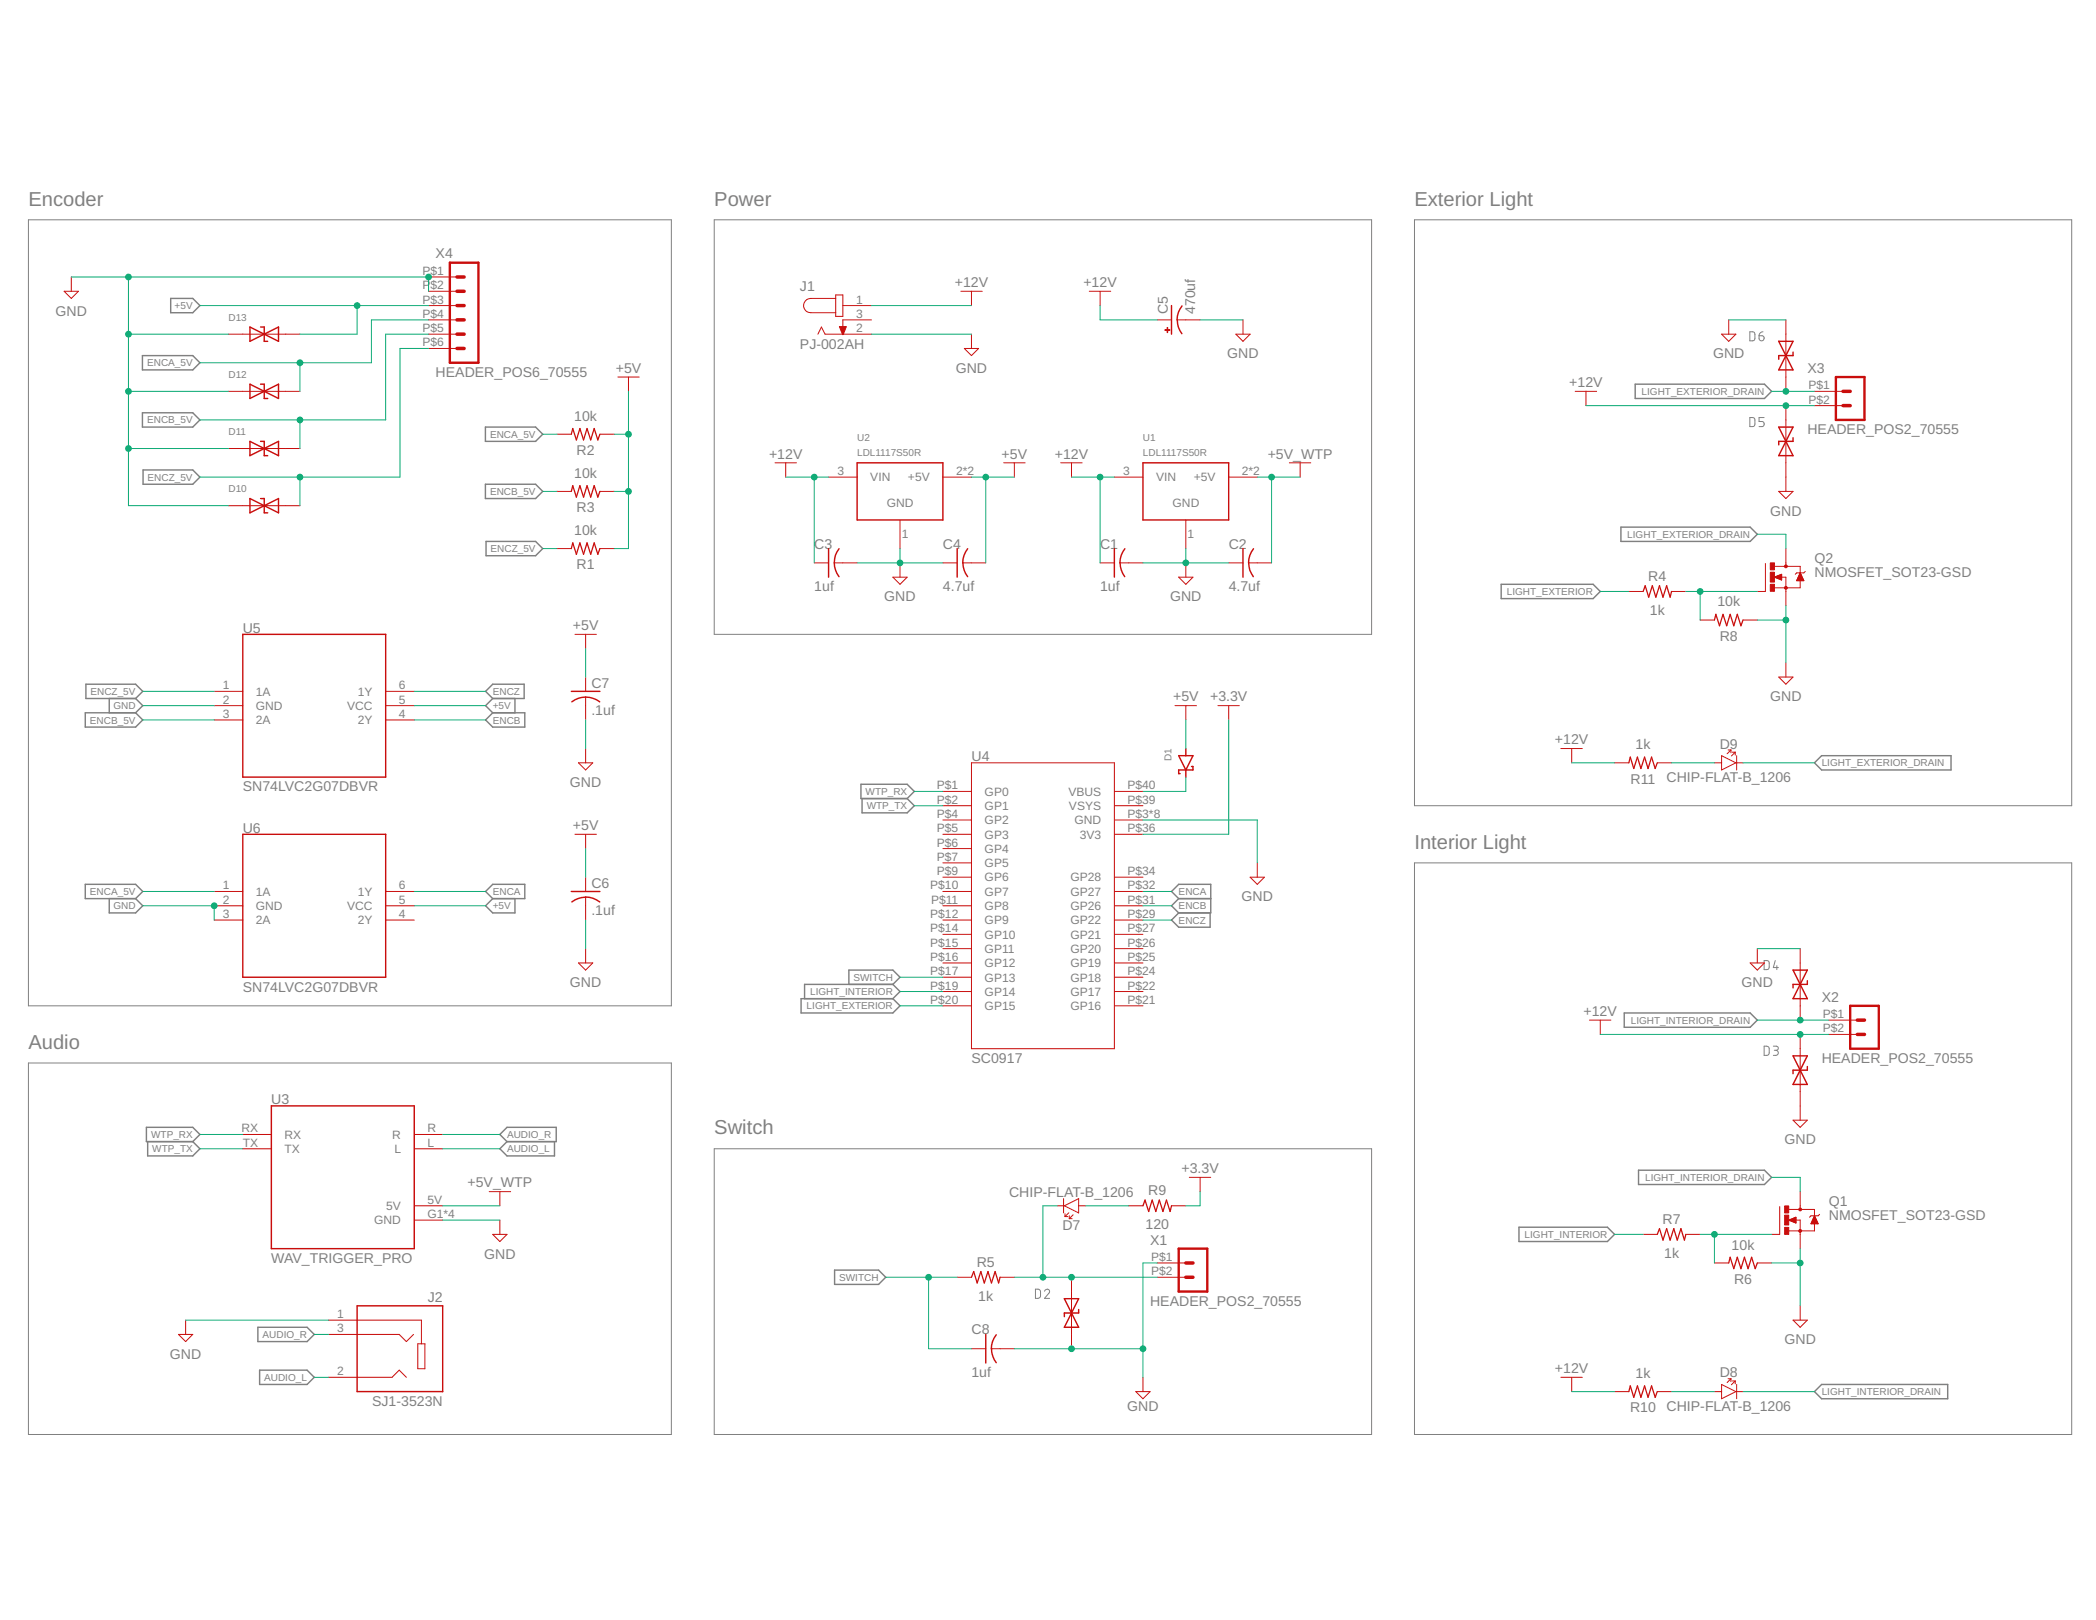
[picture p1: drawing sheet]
<svg xmlns="http://www.w3.org/2000/svg" width="279mm" height="216mm" viewBox="0 0 279 216" stroke-linecap="round" stroke-linejoin="round" font-family="sans-serif">
<g fill="none" stroke="#808080" stroke-width=".13">
<path d="M3.8 29.3h85.7v104.7h-85.7zM95.2 29.3h87.6v55.2h-87.6zM188.6 29.3h87.6v78.1h-87.6zM233.3 44.2h.3a.3 .3 0 0 1 .3 .4v.5a.3 .3 0 0 1-.3 .3h-.3zM233.3 55.6h.3a.3 .3 0 0 1 .3 .4v.5a.3 .3 0 0 1-.3 .4h-.3zM234.5 44.7h.4a.34 .34 0 0 1 .3 .4 .34 .34 0 0 1-.4 .3 .34 .34 0 0 1-.3-.3zM235 44.2l-.4 .2-.1 .3M235.2 55.6h-.7v.6h.4a.34 .34 0 0 1 .3 .3 .34 .34 0 0 1-.3 .4h-.4M188.6 115h87.6v76.2h-87.6zM235.2 139.4h.3a.33 .33 0 0 1 .3 .4v.5a.33 .33 0 0 1-.3 .4h-.3zM235.2 128h.3a.3 .3 0 0 1 .3 .4v.5a.3 .3 0 0 1-.3 .3h-.3zM236.4 139.4h.4a.28 .28 0 0 1 .3 .3 .28 .28 0 0 1-.3 .3h-.3"/>
<path d="M236.6 128l-.2 .9h.7M236.7 140a.34 .34 0 0 1 .4 .3 .34 .34 0 0 1-.4 .4h-.3M236.9 128.7v.5M3.8 141.7h85.7v49.5h-85.7zM95.2 153.1h87.6v38.1h-87.6zM138 171.8l.6 .1a1.03 1.03 0 0 1 .1 .9 .58 .58 0 0 1-.7 .2zM139.2 172.1a.33 .33 0 0 1 .5-.3 .33 .33 0 0 1 .1 .6l-.6 .6h.7"/>
</g>
<g fill="none" stroke="#808080" stroke-width=".19">
<path d="M22.8 39.8h2.9l.9 .9-.9 1h-2.9zM19 47.4h6.7l.9 .9-.9 1h-6.7zM19 55h6.7l.9 1-.9 .9h-6.7zM64.7 56.9h6.7l.9 1-.9 .9h-6.7zM218 51.2h17.2l1 1-1 .9h-17.2zM19.1 62.6h6.6l.9 1-.9 .9h-6.6zM64.7 64.5h6.7l.9 1-.9 .9h-6.7zM64.8 72.2h6.6l.9 .9-.9 1h-6.6zM200.1 77.9h12.3l.9 .9-.9 1h-12.3zM216.1 70.3h17.2l1 .9-1 1h-17.2zM11.4 95h6.7l.9 .9-.9 1h-6.7zM11.5 91.2h6.6l.9 .9-.9 1h-6.6z"/>
<path d="M14.6 93.1v1.9M18.1 93.1l.9 .9-.9 1M64.7 92.1l1-.9h4.2v1.9h-4.2zM65.7 95h4.3v1.9h-4.3l-1-1zM65.7 93.1l-1 .9 1 1M68.6 93.1v1.9M11.4 117.9h6.7l.9 .9-.9 1h-6.7zM14.6 119.8v1.9h3.5l.9-1-.9-.9M64.7 118.8l1-.9h4.3v1.9h-4.3zM65.7 119.8l-1 .9 1 1h2.9v-1.9M114.8 104.5h6.1l1 1-1 .9h-6.1zM114.9 106.4v1.9h6l1-.9-1-1"/>
<path d="M157.1 119.8l-.9-1 .9-.9h4.3v3.8h-4.3M157.1 119.8h4.3M157.1 119.8l-.9 .9 .9 1M241.9 101.7l.9-1h17.3v1.9h-17.3zM106.8 133.1h12.2l1 .9-1 1h-12.2zM113.2 131.2v-1.9h5.8l1 .9-1 1M119 131.2h-11.7v1.9M119 131.2l1 .9-1 1M157.1 121.7l-.9 .9 .9 1h4.2v-1.9M216.5 135h16.8l1 1-1 .9h-16.8zM19.5 150.2h6.2l.9 1-.9 .9h-6.2zM19.7 152.1v2h6l.9-1-.9-1"/>
<path d="M66.6 151.2l1-1h6.5v1.9h-6.5zM67.6 152.1l-1 1 1 1h6.3v-2M218.4 156h16.8l1 .9-1 1h-16.8zM34.4 176.9h6.5l1 .9-1 1h-6.5zM111.3 169.3h5.8l1 .9-1 1h-5.8zM202.5 163.6h11.8l.9 .9-.9 1h-11.8zM34.6 182.6h6.3l1 1-1 .9h-6.3zM242.8 184.5h16.8v1.9h-16.8l-.9-.9z"/>
</g>
<g fill="none" stroke="#c90d0c" stroke-width=".13">
<path d="M8.6 38.8h1.9l-1 1zM9.5 36.9v1.9M57.1 36.9h3.8M57.1 38.8h3.8M111.4 39.8h-3.3a.95 .95 0 0 0-1 .9 .95 .95 0 0 0 1 1h3.3M111.4 39.3h1v2.9h-1zM128.1 38.8h2.8M129.5 38.8v1.9M145.2 38.8h2.9M146.6 38.8v1.9M30.5 52.2h9.5M30.5 59.8h9.5"/>
<path d="M30.5 44.5h9.5M57.1 44.5h3.8M57.1 40.7h3.8M57.1 42.6h3.8M57.1 46.4h3.8M74.3 57.9h1.9M80 57.9h1.9M82.4 50.2h2.8M83.8 50.2v2M109 44.5l.5-.9 .5 .9h6.2M112.4 40.7h3.8M116.2 42.6h-3.8v1.9"/>
<path d="M128.5 46.4h2l-1 1zM129.5 44.5v1.9M154.3 42.6h1.9M156.9 42.6h3.1M164.7 44.5h1.9l-.9 1zM165.7 42.6v1.9M210 52.2h2.8M211.4 52.2v1.9M229.5 44.5h1.9l-1 1zM230.4 42.6v1.9M238.1 42.6v9.6M238.1 54.1v11.4"/>
<path d="M241.9 52.2h3.8M241.9 54.1h3.8M30.5 67.4h9.5M74.3 65.5h1.9M74.3 73.1h1.9M80 65.5h1.9M80 73.1h1.9M103.3 61.7h2.9M104.7 61.7v1.9M108.5 75h1.9M110.4 63.6h3.9M111.2 75h3.1"/>
<path d="M119 76.9h1.9l-.9 1zM120 69.3v3.8M120 75v1.9M125.7 75h1.9M125.7 63.6h3.8M128.4 75h3M133.8 61.7h2.9M135.2 61.7v1.9M141.4 61.7h2.9M142.8 61.7v1.9M146.6 75h1.9M148.5 63.6h3.9"/>
<path d="M149.3 75h3.1M157.1 76.9h1.9l-.9 1zM158.1 69.3v3.8M158.1 75v1.9M163.8 75h1.9M163.8 63.6h3.8M166.5 75h3M171.9 61.7h2.8M173.3 61.7v1.9M217.1 78.8h1.9M222.8 78.8h1.9M235.3 75.1v3.7h-1"/>
<path d="M236.5 76.9l1-.4v.8zM236.6 75.5h3.4v2.8h-3.5M237.1 65.5h1.9l-.9 .9zM237.4 76.9h.7v3.8M238.1 73.1v2.4M240 76.3l.5 1.1h-1zM240.6 76.2l-.1 .1h-1l-.2 .2M28.6 94h3.8M28.6 92.1h3.8M28.6 95.9h3.8M51.4 94h3.8M51.4 92.1h3.8"/>
<path d="M51.4 95.9h3.8M76.6 84.5h2.9M78.1 84.5v1.9M78.1 90.2v1.9M78.1 92.9v3M78.1 99.8v1.9M156.6 94h2.9M158.1 94v1.9M162.3 94h2.9M163.8 94v1.9M208.1 99.8h2.8M209.5 99.8v1.9"/>
<path d="M226.6 82.6h1.9M230.4 99.9h.3M230.7 99.9v.4M230.7 99.9l-.5 .6M232.3 82.6h2M237.1 90.2h1.9l-.9 1zM238.1 88.3v1.9M28.6 118.8h3.8M51.4 118.8h3.8M76.6 111.2h2.9M77.1 101.7h1.9l-.9 .9zM78.1 111.2v1.9"/>
<path d="M78.1 116.9v1.9M78.1 119.6v3M125.7 105.5h3.8M125.7 107.4h3.8M125.7 109.3h3.8M125.7 111.2h3.8M125.7 113.1h3.8M125.7 115h3.8M125.7 116.9h3.8M125.7 118.8h3.8M129.5 101.7h19v38.1h-19zM148.5 105.5h3.9"/>
<path d="M148.5 107.4h3.9M148.5 109.3h3.9M148.5 111.2h3.9M148.5 116.9h3.9M148.5 118.8h3.9M166.6 116.9h2l-1 1zM167.6 115v1.9M215.2 101.7h1.9M220.9 101.7h1.9M228.5 101.7h1M229.5 100.7l1.9 1-1.9 .9zM230.9 100.2h.4"/>
<path d="M231.3 100.2v.4M231.3 100.2l-.5 .6M231.4 101.7h.9M231.5 100.7v1.9M28.6 120.7h3.8M28.6 122.6h3.8M51.4 120.7h3.8M51.4 122.6h3.8M77.1 128.3h1.9l-.9 1zM78.1 126.4v1.9M125.7 120.7h3.8M125.7 122.6h3.8"/>
<path d="M125.7 124.5h3.8M125.7 126.4h3.8M125.7 128.3h3.8M125.7 130.2h3.8M125.7 132.1h3.8M125.7 134h3.8M148.5 120.7h3.9M148.5 122.6h3.9M148.5 124.5h3.9M148.5 126.4h3.9M148.5 128.3h3.9M148.5 130.2h3.9"/>
<path d="M148.5 132.1h3.9M148.5 134h3.9M211.9 136h2.8M213.3 136v1.9M233.3 128.3h1.9l-.9 1zM234.3 126.4v1.9M240 126.4v9.6M240 137.9v11.4M243.8 136h3.8M243.8 137.9h3.8M32.4 153.1h3.8M32.4 151.2h3.8"/>
<path d="M55.2 153.1h3.8M55.2 151.2h3.8M65.2 158.8h2.9M66.6 158.8v1.9M141.8 159.7v1.9M158.5 156.9h2.9M160 156.9v1.9M239 149.3h1.9l-.9 .9zM240 158.8v2.4M23.8 177.8h1.9l-1 1zM24.7 175.9v1.9M43.8 175.9h12.4v3.2"/>
<path d="M43.8 177.8h9.4l1 1 .9-1M55.2 162.6h3.8M55.2 160.7h3.8M55.7 179.1h.9v3.3h-.9zM65.7 164.5h1.9l-1 1zM66.6 162.6v1.9M127.6 170.2h1.9M129.5 179.7h1.9M132.2 179.7h3M133.3 170.2h1.9M140.9 160.7h1M141.9 160.7l1.9-1v1.9z"/>
<path d="M142 161.8v.3M142 162.1h.3M142.5 161.6l-.5 .5M142.5 162v.4M142.5 162.4h.4M142.8 170.2v9.5M143 161.9l-.5 .5M143.8 160.7h.9M150.5 160.7h1.9M154.3 168.3h3.8M154.3 170.2h3.8M156.2 160.7h1.9"/>
<path d="M219 164.5h1.9M224.7 164.5h1.9M228.5 168.3h1.9M234.3 168.3h1.9M237.2 160.8v3.7h-1M238.4 162.6l1-.4v.8zM238.5 161.2h3.4v2.8h-3.5M239 175.9h1.9l-.9 1zM239.3 162.6h.7v3.8M240 174v1.9M241.9 162l.5 1.1h-1zM242.5 161.8l-.1 .2h-1l-.2 .2"/>
<path d="M43.8 183.6h8.5l.9-1 1 1M151.4 185.5h1.9l-.9 .9zM152.4 183.6v1.9M208.1 183.6h2.8M209.5 183.6v1.9M215.2 185.5h1.9M220.9 185.5h1.9M228.5 185.5h1M229.5 184.5l1.9 1-1.9 .9zM230.4 183.7h.3M230.7 183.7v.4M230.7 183.7l-.5 .6"/>
<path d="M230.9 184h.4M231.3 184v.4M231.3 184l-.5 .6M231.4 185.5h.9M231.5 184.5v1.9"/>
</g>
<g fill="none" stroke="#c90d0c" stroke-width=".19">
<path d="M33.3 51.2l3.8 1.9v-1.9l-3.8 1.9zM33.3 43.6v1.9l3.8-1.9v1.9zM33.3 58.8v1.9l3.8-1.9v1.9zM34.7 51.2h.5v1.9h.5M34.7 43.6h.5v1.9h.5M34.7 58.8h.5v1.9h.5M156.2 40.7v3.8M156.9 42.6a2.9 2.9 0 0 0 .6 1.9M157.6 40.8a2.94 2.94 0 0 0-.7 1.8M237.1 56.9h1.9l-1.9 3.8h1.9zM237.1 45.5h1.9l-1.9 3.8h1.9zM239 58.3v.5h-1.9v.5"/>
<path d="M239 46.9v.5h-1.9v.5M33.3 66.4v1.9l3.8-1.9v1.9zM34.7 66.4h.5v1.9h.5M110.4 73.1v3.8M111.8 73.1a3 3 0 0 0 0 3.8M114.3 61.7h11.4v7.6h-11.4zM127.6 73.1v3.8M128.4 75a3.1 3.1 0 0 0 .6 1.9M129 73.1a3.1 3.1 0 0 0-.7 1.9M148.5 73.1v3.8M149.9 73.1a3 3 0 0 0 0 3.8M152.4 61.7h11.4v7.6h-11.4z"/>
<path d="M165.7 73.1v3.8M166.5 75a2.9 2.9 0 0 0 .6 1.9M167.1 73.1a3.1 3.1 0 0 0-.7 1.9M32.4 84.5h19v19.1h-19zM76.2 92.1h3.8M76.2 93.5a3 3 0 0 1 3.7 0M158.1 99.8v.9M32.4 111.2h19v19h-19zM76.2 118.8h3.8M78.1 119.5a3.1 3.1 0 0 1 1.8 .7M78.1 119.6a3.1 3.1 0 0 0-1.9 .6M157.1 100.7h1.9l-.9 1.9z"/>
<path d="M158.1 102.6v1M158.8 102.2h.2v.4h-1.9v.5h.2M239 129.3l1.9 3.8h-1.9l1.9-3.8zM240.9 130.7v.5h-1.9v.5M36.2 147.4h19v19h-19zM239 140.7l1.9 3.8h-1.9l1.9-3.8zM240.9 142.1v.5h-1.9v.5M47.6 174h11.4v11.5h-11.4zM131.4 177.8v3.9M132.2 179.7a3.2 3.2 0 0 0 .6 1.9M132.8 177.9a3.1 3.1 0 0 0-.7 1.8M141.9 173.1l1.9 3.8h-1.9l1.9-3.8z"/>
<path d="M143.8 174.5v.5h-1.9v.5"/>
</g>
<path d="M60 35h3.8v13.3h-3.8zM244.7 50.2h3.8v5.8h-3.8zM246.6 134h3.8v5.8h-3.8zM157.1 166.4h3.8v5.7h-3.8z" fill="none" stroke="#c90d0c" stroke-width=".32"/>
<path d="M60.9 38.8h1M60.9 36.9h1M60.9 42.6h1M60.9 44.5h1M60.9 40.7h1M60.9 46.4h1M245.7 52.2h.9M245.7 54.1h.9M247.6 136h.9M247.6 137.9h.9M158.1 168.3h.9M158.1 170.2h.9" fill="none" stroke="#c90d0c" stroke-width=".47"/>
<path d="M76.2 57.9l.1-.8 .5 1.5 .5-1.5 .5 1.5 .5-1.5 .4 1.5 .5-1.5 .5 1.5 .3-.7M76.2 65.5l.1-.8 .5 1.6 .5-1.6 .5 1.6 .5-1.6 .4 1.6 .5-1.6 .5 1.6 .3-.8M76.2 73.1l.1-.8 .5 1.6 .5-1.6 .5 1.6 .5-1.6 .4 1.6 .5-1.6 .5 1.6 .3-.8M219 78.8l.3-.7 .5 1.5 .5-1.5 .4 1.5 .5-1.5 .5 1.5 .5-1.5 .4 1.5 .2-.8M228.5 82.6l.2-.7 .5 1.5 .5-1.5 .5 1.5 .4-1.5 .5 1.5 .5-1.5 .5 1.5 .2-.8M217.1 101.7l.2-.8 .5 1.5 .5-1.5 .4 1.5 .5-1.5 .5 1.5 .5-1.5 .4 1.5 .3-.7M129.5 170.2l.3-.7 .5 1.5 .4-1.5 .5 1.5 .5-1.5 .5 1.5 .5-1.5 .4 1.5 .2-.8M152.4 160.7l.2-.8 .5 1.6 .5-1.6 .5 1.6 .4-1.6 .5 1.6 .5-1.6 .5 1.6 .2-.8M220.9 164.5l.3-.8 .5 1.6 .5-1.6 .4 1.6 .5-1.6 .5 1.6 .5-1.6 .4 1.6 .2-.8M230.4 168.3l.2-.7 .5 1.5 .5-1.5 .5 1.5 .4-1.5 .5 1.5 .5-1.5 .5 1.5 .3-.8M217.1 185.5l.2-.8 .5 1.5 .5-1.5 .4 1.5 .5-1.5 .5 1.5 .5-1.5 .4 1.5 .3-.7" fill="none" stroke="#c90d0c" stroke-width=".17"/>
<g fill="#c90d0c" stroke="#c90d0c" stroke-width=".13">
<path d="M238.5 162.6l.9-.4v.8z"/>
<path d="M241.9 162l.5 1.1h-1z"/>
<path d="M236.5 76.9l1-.4v.8z"/>
<path d="M240 76.3l.5 1.1h-1z"/>
<path d="M111.9 43.5h.9l-.4 1.1h-.1z" fill-rule="evenodd"/>
<circle cx="240" cy="164" r=".19"/>
<circle cx="240" cy="161.2" r=".19"/>
<circle cx="238.1" cy="78.3" r=".19"/>
<circle cx="238.1" cy="75.5" r=".19"/>
</g>
<g fill="#c90d0c" stroke="#c90d0c" stroke-width=".13">
<path d="M237.9 163.6h.5v.9h-.5z"/>
<path d="M237.9 160.7h.5v.9h-.5z"/>
<path d="M237.9 161.9h.5v1.4h-.5z"/>
<path d="M236 77.9h.5v.9h-.5z"/>
<path d="M236 75h.5v.9h-.5z"/>
<path d="M236 76.3h.5v1.3h-.5z"/>
<path d="M155.6 43.6h.1v.7h-.1z"/>
<path d="M155.3 43.9h.7v.1h-.7z"/>
</g>
<g fill="none" stroke="#0dab76" stroke-width=".13">
<path d="M9.5 36.9h47.6v1.9M17.1 36.9v30.5h13.4M17.1 52.2h13.4M17.1 59.8h13.4M17.1 44.5h13.4M26.6 40.7h30.5M40 48.3v3.9M40 56v3.8M47.6 40.7v3.8h-7.6M57.1 44.5h-5.7v11.5h-24.8M57.1 42.6h-7.6v5.7h-22.9M57.1 46.4h-3.8v17.2h-26.7"/>
<path d="M72.3 57.9h2M81.9 57.9h1.9M83.8 52.2v20.9h-1.9M116.2 44.5h13.3M116.2 40.7h13.3M146.6 40.7v1.9h7.7M160 42.6h5.7M211.4 54.1h30.5M230.4 42.6h7.7M236.2 52.2h5.7M40 63.6v3.8M72.3 73.1h2"/>
<path d="M72.3 65.5h2M81.9 65.5h1.9M104.7 63.6h5.7M108.5 63.6v11.4M114.3 75h11.4M120 73.1v1.9M129.5 63.6h5.7M131.4 63.6v11.4M142.8 63.6h5.7M146.6 63.6v11.4M152.4 75h11.4M158.1 73.1v1.9"/>
<path d="M167.6 63.6h5.7M169.5 63.6v11.4M213.3 78.8h3.8M224.7 78.8h9.6M226.6 78.8v3.8M234.3 71.2h3.8v1.9M19 94h9.6M19 95.9h9.6M19 92.1h9.6M55.2 94h9.5M55.2 95.9h9.5M55.2 92.1h9.5"/>
<path d="M78.1 86.4v3.8M78.1 95.9v3.9M158.1 95.9v3.9M163.8 95.9v15.3h-11.4M234.3 82.6h3.8M238.1 80.7v7.6M19 118.8h9.6M55.2 118.8h9.5M78.1 113.1v3.8M121.9 107.4h3.8M121.9 105.5h3.8M152.4 109.3h15.2v5.7"/>
<path d="M152.4 118.8h3.8M158.1 103.6v1.9h-5.7M209.5 101.7h5.7M222.8 101.7h5.7M232.3 101.7h9.6M19 120.7h9.6v1.9M55.2 120.7h9.5M78.1 122.6v3.8M120 130.2h5.7M120 132.1h5.7M120 134h5.7M152.4 120.7h3.8"/>
<path d="M152.4 122.6h3.8M213.3 137.9h30.5M234.3 126.4h5.7M234.3 136h9.5M26.6 153.1h5.8M26.6 151.2h5.8M59 153.1h7.6M59 151.2h7.6M160 158.8v1.9h-1.9M236.2 156.9h3.8v1.9M24.7 175.9h19.1M41.9 177.8h1.9"/>
<path d="M59 162.6h7.6M59 160.7h7.6M118.1 170.2h9.5M123.8 170.2v9.5h5.7M135.2 179.7h17.2M135.2 170.2h19.1M140.9 160.7h-1.9v9.5M144.7 160.7h5.8M154.3 168.3h-1.9v15.3M215.2 164.5h3.8M226.6 164.5h9.6M228.5 164.5v3.8"/>
<path d="M236.2 168.3h3.8M240 166.4v7.6M41.9 183.6h1.9M209.5 185.5h5.7M222.8 185.5h5.7M232.3 185.5h9.6"/>
</g>
<g fill="#0dab76" stroke="#0dab76" stroke-width=".13">
<circle cx="57.1" cy="36.9" r=".38"/>
<circle cx="17.1" cy="36.9" r=".38"/>
<circle cx="17.1" cy="44.5" r=".38"/>
<circle cx="17.1" cy="52.2" r=".38"/>
<circle cx="17.1" cy="59.8" r=".38"/>
<circle cx="240" cy="168.3" r=".38"/>
<circle cx="238.1" cy="82.6" r=".38"/>
<circle cx="158.1" cy="75" r=".38"/>
<circle cx="120" cy="75" r=".38"/>
<circle cx="28.6" cy="120.7" r=".38"/>
<circle cx="142.8" cy="179.7" r=".38"/>
<circle cx="152.4" cy="179.7" r=".38"/>
<circle cx="47.6" cy="40.7" r=".38"/>
<circle cx="83.8" cy="65.5" r=".38"/>
<circle cx="83.8" cy="57.9" r=".38"/>
<circle cx="131.4" cy="63.6" r=".38"/>
<circle cx="123.8" cy="170.2" r=".38"/>
<circle cx="40" cy="48.3" r=".38"/>
<circle cx="40" cy="56" r=".38"/>
<circle cx="40" cy="63.6" r=".38"/>
<circle cx="240" cy="136" r=".38"/>
<circle cx="228.5" cy="164.5" r=".38"/>
<circle cx="226.6" cy="78.8" r=".38"/>
<circle cx="238.1" cy="52.2" r=".38"/>
<circle cx="240" cy="137.9" r=".38"/>
<circle cx="238.1" cy="54.1" r=".38"/>
<circle cx="146.6" cy="63.6" r=".38"/>
<circle cx="108.5" cy="63.6" r=".38"/>
<circle cx="169.5" cy="63.6" r=".38"/>
<circle cx="142.8" cy="170.2" r=".38"/>
<circle cx="139" cy="170.2" r=".38"/>
</g>
<g font-size="2.7" fill="#808080">
<text x="3.8" y="27.4">Encoder</text>
<text x="95.2" y="27.4">Power</text>
<text x="188.5" y="27.4">Exterior Light</text>
<text x="188.5" y="113.1">Interior Light</text>
<text x="3.8" y="139.8">Audio</text>
<text x="95.2" y="151.2">Switch</text>
</g>
<g font-size="1.9" fill="#808080">
<text x="58.1" y="34.4">X4</text>
<text x="106.6" y="38.8">J1</text>
<text x="127.3" y="38.3">+12V</text>
<text x="144.4" y="38.3">+12V</text>
<text x="155.7" y="41.9" transform="rotate(-90 155.7 41.9)">C5</text>
<text x="159.3" y="41.9" transform="rotate(-90 159.3 41.9)">470uf</text>
<text x="7.4" y="42.1">GND</text>
<text x="106.6" y="46.4">PJ-002AH</text>
<text x="163.6" y="47.8">GND</text>
<text x="228.4" y="47.8">GND</text>
<text x="58.1" y="50.2">HEADER_POS6_70555</text>
<text x="82.1" y="49.7">+5V</text>
<text x="127.4" y="49.7">GND</text>
<text x="209.2" y="51.6">+12V</text>
<text x="240.9" y="49.8">X3</text>
<text x="76.5" y="56.1">10k</text>
<text x="240.9" y="57.9">HEADER_POS2_70555</text>
<text x="76.5" y="63.7">10k</text>
<text x="76.9" y="60.6">R2</text>
<text x="102.5" y="61.1">+12V</text>
<text x="133.5" y="61.1">+5V</text>
<text x="140.6" y="61.1">+12V</text>
<text x="169" y="61.1">+5V_WTP</text>
<text x="76.5" y="71.3">10k</text>
<text x="76.9" y="68.2">R3</text>
<text x="236" y="68.7">GND</text>
<text x="76.9" y="75.9">R1</text>
<text x="108.5" y="73.1">C3</text>
<text x="125.7" y="73.1">C4</text>
<text x="146.6" y="73.1">C1</text>
<text x="163.8" y="73.1">C2</text>
<text x="219.7" y="77.4">R4</text>
<text x="241.9" y="76.9">NMOSFET_SOT23-GSD</text>
<text x="241.9" y="75">Q2</text>
<text x="76.4" y="84">+5V</text>
<text x="108.5" y="78.8">1uf</text>
<text x="117.9" y="80.1">GND</text>
<text x="125.7" y="78.8">4.7uf</text>
<text x="146.6" y="78.8">1uf</text>
<text x="156" y="80.1">GND</text>
<text x="163.8" y="78.8">4.7uf</text>
<text x="219.9" y="81.9">1k</text>
<text x="228.9" y="80.8">10k</text>
<text x="32.4" y="84.3">U5</text>
<text x="229.2" y="85.4">R8</text>
<text x="78.8" y="95.3">.1uf</text>
<text x="78.8" y="91.7">C7</text>
<text x="156.4" y="93.5">+5V</text>
<text x="161.3" y="93.5">+3.3V</text>
<text x="236" y="93.5">GND</text>
<text x="129.5" y="101.5">U4</text>
<text x="207.3" y="99.2">+12V</text>
<text x="218" y="99.9">1k</text>
<text x="229.2" y="99.8">D9</text>
<text x="32.4" y="105.5">SN74LVC2G07DBVR</text>
<text x="76" y="104.9">GND</text>
<text x="217.3" y="104.4">R11</text>
<text x="222.2" y="104.2">CHIP-FLAT-B_1206</text>
<text x="32.4" y="111">U6</text>
<text x="76.4" y="110.6">+5V</text>
<text x="78.8" y="118.3">C6</text>
<text x="78.8" y="122">.1uf</text>
<text x="165.5" y="120.1">GND</text>
<text x="76" y="131.6">GND</text>
<text x="232.2" y="131.6">GND</text>
<text x="32.4" y="132.1">SN74LVC2G07DBVR</text>
<text x="211.1" y="135.4">+12V</text>
<text x="242.8" y="133.6">X2</text>
<text x="129.5" y="141.7">SC0917</text>
<text x="242.8" y="141.7">HEADER_POS2_70555</text>
<text x="36.2" y="147.2">U3</text>
<text x="237.9" y="152.5">GND</text>
<text x="62.3" y="158.2">+5V_WTP</text>
<text x="134.5" y="159.5">CHIP-FLAT-B_1206</text>
<text x="153.1" y="159.3">R9</text>
<text x="157.5" y="156.3">+3.3V</text>
<text x="243.8" y="160.7">Q1</text>
<text x="64.5" y="167.8">GND</text>
<text x="141.6" y="163.9">D7</text>
<text x="152.7" y="163.8">120</text>
<text x="153.3" y="165.9">X1</text>
<text x="221.6" y="163.1">R7</text>
<text x="221.8" y="167.6">1k</text>
<text x="230.8" y="166.5">10k</text>
<text x="243.8" y="162.6">NMOSFET_SOT23-GSD</text>
<text x="36.2" y="168.3">WAV_TRIGGER_PRO</text>
<text x="57" y="173.5">J2</text>
<text x="130.2" y="168.8">R5</text>
<text x="130.4" y="173.4">1k</text>
<text x="231.1" y="171.1">R6</text>
<text x="129.5" y="177.8">C8</text>
<text x="153.3" y="174">HEADER_POS2_70555</text>
<text x="237.9" y="179.2">GND</text>
<text x="22.6" y="181.1">GND</text>
<text x="129.5" y="183.6">1uf</text>
<text x="207.3" y="183">+12V</text>
<text x="218" y="183.7">1k</text>
<text x="229.2" y="183.6">D8</text>
<text x="49.6" y="187.4">SJ1-3523N</text>
<text x="150.3" y="188">GND</text>
<text x="217.3" y="188.2">R10</text>
<text x="222.2" y="188">CHIP-FLAT-B_1206</text>
</g>
<g font-size="1.6" fill="#808080">
<text x="56.3" y="36.7">P$1</text>
<text x="56.3" y="38.6">P$2</text>
<text x="56.3" y="40.5">P$3</text>
<text x="114.1" y="40.5">1</text>
<text x="56.3" y="42.4">P$4</text>
<text x="56.3" y="44.3">P$5</text>
<text x="56.3" y="46.2">P$6</text>
<text x="114.1" y="42.4">3</text>
<text x="114.1" y="44.3">2</text>
<text x="241.1" y="51.9">P$1</text>
<text x="241.1" y="53.8">P$2</text>
<text x="111.6" y="63.3">3</text>
<text x="116" y="64.2">VIN</text>
<text x="121" y="64.2">+5V</text>
<text x="127.4" y="63.3">2*2</text>
<text x="149.7" y="63.3">3</text>
<text x="154.1" y="64.2">VIN</text>
<text x="159.1" y="64.2">+5V</text>
<text x="165.5" y="63.3">2*2</text>
<text x="118.2" y="67.5">GND</text>
<text x="120.2" y="71.7">1</text>
<text x="156.3" y="67.5">GND</text>
<text x="158.3" y="71.7">1</text>
<text x="29.7" y="91.9">1</text>
<text x="29.7" y="93.8">2</text>
<text x="29.7" y="95.7">3</text>
<text x="34.1" y="92.7">1A</text>
<text x="34.1" y="94.6">GND</text>
<text x="46.3" y="94.6">VCC</text>
<text x="47.7" y="92.7">1Y</text>
<text x="53.2" y="95.7">4</text>
<text x="53.2" y="93.8">5</text>
<text x="53.2" y="91.9">6</text>
<text x="34.1" y="96.5">2A</text>
<text x="47.7" y="96.5">2Y</text>
<text x="124.9" y="105.2">P$1</text>
<text x="124.9" y="107.1">P$2</text>
<text x="131.3" y="106">GP0</text>
<text x="131.3" y="108">GP1</text>
<text x="142.4" y="106.1">VBUS</text>
<text x="142.5" y="108">VSYS</text>
<text x="150.3" y="107.1">P$39</text>
<text x="150.3" y="105.2">P$40</text>
<text x="124.9" y="109">P$4</text>
<text x="124.9" y="110.9">P$5</text>
<text x="124.9" y="112.8">P$6</text>
<text x="131.3" y="109.9">GP2</text>
<text x="131.3" y="111.8">GP3</text>
<text x="131.3" y="113.7">GP4</text>
<text x="143.2" y="109.9">GND</text>
<text x="143.9" y="111.8">3V3</text>
<text x="150.3" y="110.9">P$36</text>
<text x="150.3" y="109">P$3*8</text>
<text x="29.7" y="118.5">1</text>
<text x="34.1" y="119.4">1A</text>
<text x="47.7" y="119.4">1Y</text>
<text x="53.2" y="118.5">6</text>
<text x="124" y="118.5">P$10</text>
<text x="124.9" y="114.7">P$7</text>
<text x="124.9" y="116.6">P$9</text>
<text x="131.3" y="115.6">GP5</text>
<text x="131.3" y="117.5">GP6</text>
<text x="131.3" y="119.4">GP7</text>
<text x="142.7" y="119.4">GP27</text>
<text x="142.7" y="117.5">GP28</text>
<text x="150.3" y="118.5">P$32</text>
<text x="150.3" y="116.6">P$34</text>
<text x="29.7" y="120.4">2</text>
<text x="29.7" y="122.4">3</text>
<text x="34.1" y="121.3">GND</text>
<text x="34.1" y="123.2">2A</text>
<text x="46.3" y="121.3">VCC</text>
<text x="47.7" y="123.2">2Y</text>
<text x="53.2" y="122.4">4</text>
<text x="53.2" y="120.4">5</text>
<text x="124" y="122.4">P$12</text>
<text x="124" y="124.3">P$14</text>
<text x="124.1" y="120.4">P$11</text>
<text x="131.3" y="121.3">GP8</text>
<text x="131.3" y="123.2">GP9</text>
<text x="131.3" y="125.1">GP10</text>
<text x="142.7" y="125.1">GP21</text>
<text x="142.7" y="123.2">GP22</text>
<text x="142.7" y="121.3">GP26</text>
<text x="150.3" y="124.3">P$27</text>
<text x="150.3" y="122.4">P$29</text>
<text x="150.3" y="120.4">P$31</text>
<text x="124" y="126.2">P$15</text>
<text x="124" y="128.1">P$16</text>
<text x="124" y="130">P$17</text>
<text x="124" y="131.9">P$19</text>
<text x="131.3" y="127">GP11</text>
<text x="131.3" y="128.9">GP12</text>
<text x="131.3" y="130.8">GP13</text>
<text x="142.7" y="130.8">GP18</text>
<text x="142.7" y="128.9">GP19</text>
<text x="142.7" y="127">GP20</text>
<text x="150.3" y="131.9">P$22</text>
<text x="150.3" y="130">P$24</text>
<text x="150.3" y="128.1">P$25</text>
<text x="150.3" y="126.2">P$26</text>
<text x="124" y="133.8">P$20</text>
<text x="131.3" y="132.7">GP14</text>
<text x="131.3" y="134.6">GP15</text>
<text x="142.7" y="134.6">GP16</text>
<text x="142.7" y="132.7">GP17</text>
<text x="150.3" y="133.8">P$21</text>
<text x="243" y="135.7">P$1</text>
<text x="243" y="137.6">P$2</text>
<text x="32.2" y="150.9">RX</text>
<text x="32.4" y="152.8">TX</text>
<text x="37.9" y="153.7">TX</text>
<text x="37.9" y="151.8">RX</text>
<text x="52.3" y="151.8">R</text>
<text x="52.6" y="153.7">L</text>
<text x="57" y="152.8">L</text>
<text x="57" y="150.9">R</text>
<text x="51.5" y="161.3">5V</text>
<text x="57" y="160.4">5V</text>
<text x="49.9" y="163.2">GND</text>
<text x="57" y="162.3">G1*4</text>
<text x="153.5" y="168.1">P$1</text>
<text x="153.5" y="170">P$2</text>
<text x="45" y="175.7">1</text>
<text x="45" y="177.6">3</text>
<text x="45" y="183.3">2</text>
</g>
<g font-size="1.3" fill="#808080">
<text x="23.3" y="41.2">+5V</text>
<text x="30.5" y="42.7">D13</text>
<text x="19.6" y="48.8">ENCA_5V</text>
<text x="30.5" y="50.3">D12</text>
<text x="218.8" y="52.6">LIGHT_EXTERIOR_DRAIN</text>
<text x="19.6" y="56.4">ENCB_5V</text>
<text x="30.5" y="58">D11</text>
<text x="65.3" y="58.3">ENCA_5V</text>
<text x="114.3" y="58.8">U2</text>
<text x="152.4" y="58.8">U1</text>
<text x="19.7" y="64.1">ENCZ_5V</text>
<text x="30.5" y="65.6">D10</text>
<text x="65.3" y="66">ENCB_5V</text>
<text x="114.3" y="60.7">LDL1117S50R</text>
<text x="152.4" y="60.7">LDL1117S50R</text>
<text x="216.9" y="71.7">LIGHT_EXTERIOR_DRAIN</text>
<text x="65.4" y="73.6">ENCZ_5V</text>
<text x="200.9" y="79.3">LIGHT_EXTERIOR</text>
<text x="12.1" y="92.6">ENCZ_5V</text>
<text x="15.1" y="94.5">GND</text>
<text x="65.7" y="94.5">+5V</text>
<text x="65.7" y="92.6">ENCZ</text>
<text x="12" y="96.4">ENCB_5V</text>
<text x="65.7" y="96.4">ENCB</text>
<text x="156.2" y="101.5" transform="rotate(-90 156.2 101.5)">D1</text>
<text x="115.4" y="106">WTP_RX</text>
<text x="115.5" y="107.9">WTP_TX</text>
<text x="242.8" y="102.1">LIGHT_EXTERIOR_DRAIN</text>
<text x="12" y="119.3">ENCA_5V</text>
<text x="65.7" y="119.3">ENCA</text>
<text x="157.1" y="119.3">ENCA</text>
<text x="15.1" y="121.2">GND</text>
<text x="65.7" y="121.2">+5V</text>
<text x="157.1" y="121.2">ENCB</text>
<text x="157.1" y="123.1">ENCZ</text>
<text x="113.8" y="130.7">SWITCH</text>
<text x="107.5" y="134.5">LIGHT_EXTERIOR</text>
<text x="108" y="132.6">LIGHT_INTERIOR</text>
<text x="217.4" y="136.4">LIGHT_INTERIOR_DRAIN</text>
<text x="20.1" y="151.7">WTP_RX</text>
<text x="20.3" y="153.6">WTP_TX</text>
<text x="67.6" y="153.6">AUDIO_L</text>
<text x="67.6" y="151.7">AUDIO_R</text>
<text x="219.3" y="157.4">LIGHT_INTERIOR_DRAIN</text>
<text x="203.2" y="165">LIGHT_INTERIOR</text>
<text x="111.9" y="170.7">SWITCH</text>
<text x="35" y="178.3">AUDIO_R</text>
<text x="35.2" y="184">AUDIO_L</text>
<text x="242.8" y="185.9">LIGHT_INTERIOR_DRAIN</text>
</g>
</svg>
